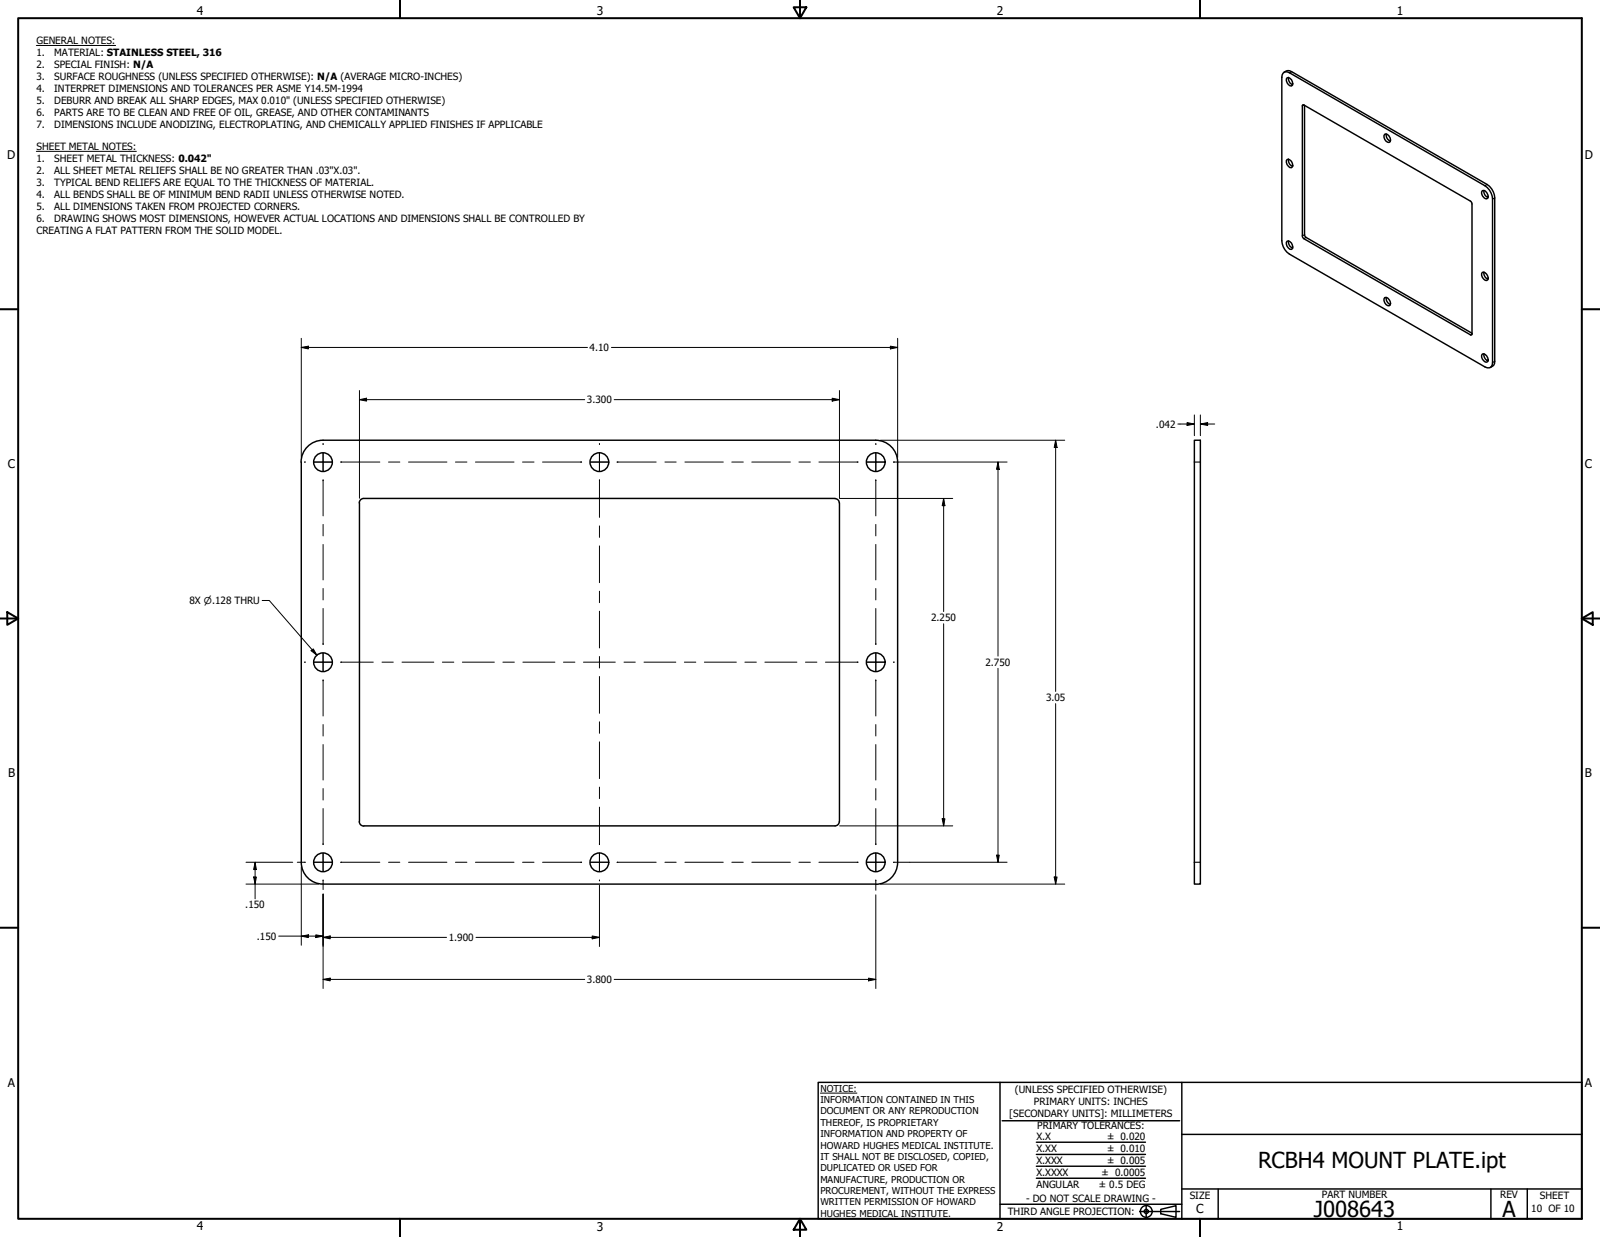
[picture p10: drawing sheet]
<svg xmlns="http://www.w3.org/2000/svg" width="559mm" height="432mm" viewBox="0 0 559 432" stroke-linecap="round" stroke-linejoin="round" font-family="sans-serif">
<!-- layer: Visible (ANSI) -->
<g fill="none" stroke="#000" stroke-width=".51">
<path d="M448.2 25.5l.6-.4 1.5 .3 68.3 39.4a5.9 5.9 0 0 1 2.7 4.7l-.2 57.9a1.57 1.57 0 0 1-2.5 .7l-68.3-39.4a5.9 5.9 0 0 1-2.6-4.7v-57zM448.4 25.2a2.12 2.12 0 0 1 2.7-.2l68.3 39.4a5.9 5.9 0 0 1 2.6 4.7v57a1.97 1.97 0 0 1-1.5 2.2M449.5 27.2a1.75 1.75 0 0 1 1.7 .9 1.75 1.75 0 0 1-.2 1.9 2.02 2.02 0 0 1-1.5-2.8zM450 27.1a2.33 2.33 0 0 0 1.5 2.5M454.9 36.6h.5l58.4 33.9 .3 .7-.1 45.6-.4 .1-58.5-33.8-.2-.7zM455.6 36.8v45.1l.3 .7 58.2 33.7M449.5 55.7a1.75 1.75 0 0 1 1.7 .9 1.75 1.75 0 0 1-.2 1.9 1.98 1.98 0 0 1-1.5-2.8zM450 55.6a2.33 2.33 0 0 0 1.5 2.5M483.6 46.9a1.94 1.94 0 0 1 1.9 2.6l-.4 .2a1.98 1.98 0 0 1-1.5-2.8zM484.1 46.8a2.3 2.3 0 0 0 1.5 2.5M517.7 66.5a1.99 1.99 0 0 1 1.9 2.7l-.4 .2a1.98 1.98 0 0 1-1.5-2.9zM518.3 66.5a2.26 2.26 0 0 0 1.4 2.5"/>
<path d="M449.5 84.2a1.75 1.75 0 0 1 1.7 .9 1.75 1.75 0 0 1-.2 2 1.98 1.98 0 0 1-1.5-2.9zM450 84.1a2.3 2.3 0 0 0 1.5 2.5M517.7 95.1a1.99 1.99 0 0 1 1.9 2.6l-.4 .2a1.98 1.98 0 0 1-1.5-2.8zM518.3 95a2.26 2.26 0 0 0 1.4 2.5M483.6 103.9a1.99 1.99 0 0 1 1.9 2.6l-.4 .2a1.98 1.98 0 0 1-1.5-2.8zM484.1 103.8a2.3 2.3 0 0 0 1.5 2.5M517.7 123.6a1.99 1.99 0 0 1 1.9 2.6l-.4 .2a1.98 1.98 0 0 1-1.5-2.8zM518.3 123.5a2.26 2.26 0 0 0 1.4 2.5M417.1 153.7h2.1v154.9h-2.1zM105.2 161.3a7.7 7.7 0 0 1 7.6-7.6h193.1a7.7 7.7 0 0 1 7.6 7.6M105.2 161.3v139.7M125.5 175.5a1.56 1.56 0 0 1 1.5-1.5l165.1 .1a1.49 1.49 0 0 1 1 1.4"/>
<path d="M125.5 175.5v111.3M293.2 175.5v111.3M313.5 161.3v139.7M125.5 286.8a1.56 1.56 0 0 0 1.5 1.6M293.1 286.8a1.49 1.49 0 0 1-1.5 1.5h-164.5M105.2 301a7.6 7.6 0 0 0 7.6 7.6l193 .1a7.7 7.7 0 0 0 7.7-7.7"/>
<circle cx="112.8" cy="161.3" r="3.3"/>
<circle cx="209.3" cy="161.3" r="3.3"/>
<circle cx="305.8" cy="161.3" r="3.3"/>
<circle cx="112.8" cy="231.2" r="3.3"/>
<circle cx="305.8" cy="231.2" r="3.3"/>
<circle cx="112.8" cy="301" r="3.3"/>
<circle cx="209.3" cy="301" r="3.3"/>
<circle cx="305.8" cy="301" r="3.3"/>
</g>
<!-- layer: Visible Narrow (ANSI) -->
<path d="M451.1 25l-.8 .4M455.4 36.6l-.5 .4M519.4 64.4l-.8 .4M522 69.1l-.7 .4M455.6 81.9l-.7 .5M456.1 82.9l-.7 .4M514.1 116.6l-.5 .3M522 126.1l-.7 .5M417.1 161.3h2.1M417.1 301h2.1" fill="none" stroke="#000" stroke-width=".38"/>
<!-- layer: Border (ANSI) -->
<g fill="none" stroke="#000" stroke-width=".7">
<path d="M6.3 6.3h546.1v419.1h-546.1zM139.7 0v6.3M277.2 2.5h4.4l-2.2 3.8zM279.4 0v6.3M419.1 0v6.3M0 107.9h6.3M552.4 107.9h6.4M0 215.9h6.3M2.5 213.7l3.8 2.2-3.8 2.2zM552.4 215.9l3.9-2.2v4.4zM552.4 215.9h6.4M0 323.8h6.3"/>
<path d="M552.4 323.8h6.4M139.7 425.4v6.4M279.4 425.4l2.2 3.9h-4.4zM279.4 425.4v6.4M419.1 425.4v6.4"/>
</g>
<!-- layer: Title (ANSI) -->
<g fill="none" stroke="#000" stroke-width=".51">
<path d="M285.8 377.8h266.6v47.6h-266.6zM349.2 377.8v47.6M412.7 377.8v47.6M350 391.2h62M361.9 398.7h38.1M412.7 396h139.7M361.9 411.3h38.1M361.9 407.1h38.1M361.9 403h38.1M412.7 415h139.7M425.4 415v10.4M520.7 415v10.4"/>
<path d="M533.4 415v10.4M349.2 420.4h63.5M398 422.9h14M400.3 420.6v4.6M405.4 422.1l5.3-1.2v4l-5.3-1.2z"/>
<circle cx="400.3" cy="422.9" r="2.06"/>
<circle cx="400.3" cy="422.9" r=".73"/>
</g>
<path d="M286.5 381.6h12.8" fill="none" stroke="#000" stroke-width=".35"/>
<!-- layer: Symbol (ANSI) -->
<path d="M12.7 15.9h27.7M12.7 52.8h34.9M91.6 209.6h2.4l16.7 19.1M108.6 227.1l.8-.6 1.3 2.2z" fill="none" stroke="#000" stroke-width=".35"/>
<!-- layer: Dimension (ANSI) -->
<g fill="none" stroke="#000" stroke-width=".35">
<path d="M105.2 118.1v41.6M313.5 118.1v41.6M105.2 121.3l2.5-.5v1zM105.2 121.3h100M125.5 139.5l2.5-.5v1zM125.5 139.5h78.7M125.5 136.3v24.9M213.6 121.3h99.9M214.5 139.5h78.7M290.6 139l2.6 .5-2.6 .5zM293.2 136.3v24.9M311 120.8l2.5 .5-2.5 .5z"/>
<path d="M307.5 153.7h64.4M368.7 153.7l.5 2.5h-1zM368.7 153.7v87.7M411.4 148h5.7M414.6 147.5l2.5 .5-2.5 .5zM417.1 144.8v7.3M419.2 148l2.6-.5v1zM419.2 148h5M419.2 144.8v7.3M125.5 161.4v12.5M293.2 161.4v12.5M293.2 174h12.6"/>
<path d="M305.9 174h26.8M312.3 161.3h39.4M329.6 174l.4 2.5h-.9zM329.6 174v39.5M348.6 161.3l.4 2.5h-1zM348.6 161.3v67.7M329.6 217.7v70.6M348.6 233.3v67.7M368.7 245.6v63M293.2 288.3h12.6M305.9 288.3h26.8M329.1 285.8h.9l-.4 2.5z"/>
<path d="M348 298.5h1l-.4 2.5zM85.9 308.6h25.4M85.9 301h16.3M88.6 306.1h.9l-.4 2.5zM89.1 301l.4 2.5h-.9zM89.1 301v12.8M105.2 302.6v27.3M112.8 312.1v33M209.4 309.1v21.3M305.9 312.4v32.7M307.5 308.6h64.4M317.8 301h33.9"/>
<path d="M368.2 306.1h1l-.5 2.5zM97.3 326.8h15.5M105.2 326.8l2.5-.5v1zM110.3 326.3l2.5 .5-2.5 .5zM112.8 327.2l2.5-.5v1zM112.8 327.2h43.2M166.2 327.2h43.2M206.8 326.7l2.6 .5-2.6 .5zM112.8 341.9l2.5-.5v1zM112.8 341.9h91.4M214.5 341.9h91.4M303.3 341.4l2.6 .5-2.6 .5z"/>
</g>
<g fill="#000">
<path d="M105.2 121.3l2.5-.5v1z" fill-rule="evenodd"/>
<path d="M125.5 139.5l2.5-.5v1z" fill-rule="evenodd"/>
<path d="M311 120.8l2.5 .5-2.5 .5z" fill-rule="evenodd"/>
<path d="M290.6 139l2.6 .5-2.6 .5z" fill-rule="evenodd"/>
<path d="M368.7 153.7l.5 2.5h-1z" fill-rule="evenodd"/>
<path d="M414.6 147.5l2.5 .5-2.5 .5z" fill-rule="evenodd"/>
<path d="M419.2 148l2.6-.5v1z" fill-rule="evenodd"/>
<path d="M329.6 174l.4 2.5h-.9z" fill-rule="evenodd"/>
<path d="M348.6 161.3l.4 2.5h-1z" fill-rule="evenodd"/>
<path d="M329.1 285.8h.9l-.4 2.5z" fill-rule="evenodd"/>
<path d="M348 298.5h1l-.4 2.5z" fill-rule="evenodd"/>
<path d="M88.6 306.1h.9l-.4 2.5z" fill-rule="evenodd"/>
<path d="M89.1 301l.4 2.5h-.9z" fill-rule="evenodd"/>
<path d="M368.2 306.1h1l-.5 2.5z" fill-rule="evenodd"/>
<path d="M105.2 326.8l2.5-.5v1z" fill-rule="evenodd"/>
<path d="M110.3 326.3l2.5 .5-2.5 .5z" fill-rule="evenodd"/>
<path d="M112.8 327.2l2.5-.5v1z" fill-rule="evenodd"/>
<path d="M206.8 326.7l2.6 .5-2.6 .5z" fill-rule="evenodd"/>
<path d="M112.8 341.9l2.5-.5v1z" fill-rule="evenodd"/>
<path d="M303.3 341.4l2.6 .5-2.6 .5z" fill-rule="evenodd"/>
</g>
<!-- layer: Symbol (ANSI) -->
<path d="M108.6 227.1l.8-.6 1.3 2.2z" fill-rule="evenodd" fill="#000"/>
<!-- layer: Center Mark (ANSI) -->
<g fill="none" stroke="#000" stroke-width=".35">
<path d="M112.8 154.9v.2M112.8 158.1v6.4M209.4 154.9v.2M209.4 158.1v6.4M305.9 154.9v.2M305.9 158.1v6.4M106.4 161.3h.2M109.7 161.3h6.3M112.8 167.5v.3M119 161.3h.3M202.9 161.3h.2M206.2 161.3h6.3"/>
<path d="M209.4 167.5v.3M215.5 161.3h.3M299.4 161.3h.3M302.7 161.3h6.4M305.9 167.5v.3M312 161.3h.3M106.4 231.1h.2M109.7 231.1h6.3M112.8 224.7v.3M112.8 228v6.3M112.8 237.4v.2M119 231.1h.3"/>
<path d="M299.4 231.1h.3M302.7 231.1h6.4M305.9 224.7v.3M305.9 228v6.3M305.9 237.4v.2M312 231.1h.3M112.8 294.6v.2M112.8 297.8v6.4M209.4 294.6v.2M209.4 297.8v6.4M305.9 294.6v.2M305.9 297.8v6.4"/>
<path d="M106.4 301h.2M109.7 301h6.3M112.8 307.2v.3M119 301h.3M202.9 301h.2M206.2 301h6.3M209.4 307.2v.3M215.5 301h.3M299.4 301h.3M302.7 301h6.4M305.9 307.2v.3M312 301h5.8"/>
</g>
<!-- layer: Centerline (ANSI) -->
<g fill="none" stroke="#000" stroke-width=".35">
<path d="M112.8 154.9v.2M112.8 158.1v6.4M209.4 154.9v.2M209.4 158.1v6.4M305.9 154.9v.2M305.9 158.1v6.4M106.4 161.3h.2M109.7 161.3h6.3M112.8 167.5v12.6M119 161.3h13.7M135.7 161.3h3.9M142.7 161.3h13.4"/>
<path d="M159.1 161.3h4M166.1 161.3h13.4M182.5 161.3h4M189.5 161.3h13.6M206.2 161.3h6.3M209.4 167.5v13.1M215.5 161.3h13.7M232.2 161.3h4M239.2 161.3h13.4M255.6 161.3h4M262.6 161.3h13.4M279 161.3h4"/>
<path d="M286 161.3h13.7M302.7 161.3h6.4M305.9 167.5v12.6M312 161.3h.3M112.8 183.1v4M112.8 190.1v12.3M209.4 183.6v4M209.4 190.6v12.8M305.9 183.1v4M305.9 190.1v12.3M112.8 205.4v4M112.8 212.4v12.6"/>
<path d="M209.4 206.4v4M209.4 213.4v12.8M305.9 205.4v4M305.9 212.4v12.6M106.4 231.1h.2M109.7 231.1h6.3M112.8 228v6.3M112.8 237.4v12.5M119 231.1h11.4M133.4 231.1h4M140.4 231.1h11.1M154.5 231.1h4"/>
<path d="M161.5 231.1h11.2M175.6 231.1h4M182.6 231.1h11.2M196.8 231.1h4M203.8 231.1h11.1M209.4 229.2v4M209.4 236.2v12.8M217.9 231.1h4M224.9 231.1h11.1M239 231.1h4M246 231.1h11.2M260.2 231.1h4"/>
<path d="M267.1 231.1h11.2M281.3 231.1h4M288.3 231.1h11.4M302.7 231.1h6.4M305.9 228v6.3M305.9 237.4v12.5M312 231.1h.3M112.8 252.9v4M112.8 259.9v12.4M209.4 252v4M209.4 259v12.8M305.9 252.9v4"/>
<path d="M305.9 259.9v12.4M112.8 275.3v4M209.4 274.8v4M305.9 275.3v4M112.8 282.3v12.5M112.8 297.8v6.4M209.4 281.7v13.1M209.4 297.8v6.4M305.9 282.3v12.5M305.9 297.8v6.4M103.8 301h2.8M109.7 301h6.3"/>
<path d="M112.8 307.2v3.3M119 301h13.7M135.7 301h3.9M142.7 301h13.4M159.1 301h4M166.1 301h13.4M182.5 301h4M189.5 301h13.6M206.2 301h6.3M209.4 307.2v.3M215.5 301h13.7M232.2 301h4"/>
<path d="M239.2 301h13.4M255.6 301h4M262.6 301h13.4M279 301h4M286 301h13.7M302.7 301h6.4M305.9 307.2v3.6M312 301h.3"/>
</g>
<g font-size="7.7">
<text x="439.4" y="407.6">RCBH4 MOUNT PLATE.ipt</text>
<text x="458.9" y="424.8">J008643</text>
<text x="524.7" y="424.7">A</text>
</g>
<text font-size="4.3" x="417.8" y="423.5">C</text>
<g font-size="4.2">
<text x="68.7" y="5.3">4</text>
<text x="208.4" y="5.3">3</text>
<text x="348.1" y="5.3">2</text>
<text x="487.8" y="5.3">1</text>
<text x="2.5" y="55.5">D</text>
<text x="553.5" y="55.5">D</text>
<text x="2.8" y="163.4">C</text>
<text x="553.5" y="163.4">C</text>
<text x="2.9" y="271.4">B</text>
<text x="553.5" y="271.4">B</text>
<text x="2.8" y="379.3">A</text>
<text x="553.5" y="379.3">A</text>
<text x="68.7" y="429.5">4</text>
<text x="208.4" y="429.6">3</text>
<text x="348.1" y="429.6">2</text>
<text x="487.8" y="429.5">1</text>
</g>
<g font-size="3.5">
<text x="12.7" y="15.3">GENERAL NOTES:</text>
<text x="12.7" y="19.5">1.</text>
<text x="12.7" y="23.7">2.</text>
<text x="18.9" y="19.5">MATERIAL: STAINLESS STEEL, 316</text>
<text x="18.9" y="23.7">SPECIAL FINISH: N/A</text>
<text x="12.7" y="27.8">3.</text>
<text x="18.9" y="27.8">SURFACE ROUGHNESS (UNLESS SPECIFIED OTHERWISE): N/A (AVERAGE MICRO-INCHES)</text>
<text x="12.7" y="32">4.</text>
<text x="18.9" y="32">INTERPRET DIMENSIONS AND TOLERANCES PER ASME Y14.5M-1994</text>
<text x="12.7" y="36.2">5.</text>
<text x="12.7" y="40.4">6.</text>
<text x="18.9" y="36.2">DEBURR AND BREAK ALL SHARP EDGES, MAX 0.010&quot; (UNLESS SPECIFIED OTHERWISE)</text>
<text x="18.9" y="40.4">PARTS ARE TO BE CLEAN AND FREE OF OIL, GREASE, AND OTHER CONTAMINANTS</text>
<text x="12.7" y="44.6">7.</text>
<text x="18.9" y="44.6">DIMENSIONS INCLUDE ANODIZING, ELECTROPLATING, AND CHEMICALLY APPLIED FINISHES IF APPLICABLE</text>
<text x="12.7" y="52.3">SHEET METAL NOTES:</text>
<text x="12.7" y="56.5">1.</text>
<text x="18.9" y="56.5">SHEET METAL THICKNESS: 0.042&quot;</text>
<text x="12.7" y="60.6">2.</text>
<text x="12.7" y="64.8">3.</text>
<text x="18.9" y="60.6">ALL SHEET METAL RELIEFS SHALL BE NO GREATER THAN .03&quot;X.03&quot;.</text>
<text x="18.9" y="64.8">TYPICAL BEND RELIEFS ARE EQUAL TO THE THICKNESS OF MATERIAL.</text>
<text x="12.7" y="69">4.</text>
<text x="18.9" y="69">ALL BENDS SHALL BE OF MINIMUM BEND RADII UNLESS OTHERWISE NOTED.</text>
<text x="12.7" y="73.2">5.</text>
<text x="12.7" y="77.3">6.</text>
<text x="18.9" y="73.2">ALL DIMENSIONS TAKEN FROM PROJECTED CORNERS.</text>
<text x="18.9" y="77.3">DRAWING SHOWS MOST DIMENSIONS, HOWEVER ACTUAL LOCATIONS AND DIMENSIONS SHALL BE CONTROLLED BY</text>
<text x="12.7" y="81.5">CREATING A FLAT PATTERN FROM THE SOLID MODEL.</text>
<text x="205.9" y="122.6">4.10</text>
<text x="205" y="140.8">3.300</text>
<text x="403.7" y="149.3">.042</text>
<text x="66.2" y="210.9">8X ⌀.128 THRU</text>
<text x="325.2" y="216.9">2.250</text>
<text x="344.2" y="232.4">2.750</text>
<text x="365.3" y="244.7">3.05</text>
<text x="85.7" y="317.1">.150</text>
<text x="89.7" y="328">.150</text>
<text x="156.7" y="328.5">1.900</text>
<text x="205" y="343.2">3.800</text>
<text x="354.5" y="381.6">(UNLESS SPECIFIED OTHERWISE)</text>
<text x="352.5" y="390">[SECONDARY UNITS]: MILLIMETERS</text>
<text x="361.1" y="385.8">PRIMARY UNITS: INCHES</text>
<text x="362.3" y="394.1">PRIMARY TOLERANCES:</text>
<text x="361.9" y="397.9">X.X</text>
<text x="386.7" y="398">± 0.020</text>
<text x="361.9" y="402.1">X.XX</text>
<text x="361.9" y="406.3">X.XXX</text>
<text x="386.7" y="402.1">± 0.010</text>
<text x="386.7" y="406.3">± 0.005</text>
<text x="361.9" y="410.5">X.XXXX</text>
<text x="384.7" y="410.5">± 0.0005</text>
<text x="358.4" y="419.7">- DO NOT SCALE DRAWING -</text>
<text x="361.9" y="414.6">ANGULAR</text>
<text x="383.8" y="414.7">± 0.5 DEG</text>
<text x="415.5" y="418.4">SIZE</text>
<text x="461.6" y="418.3">PART NUMBER</text>
<text x="523.9" y="418.3">REV</text>
<text x="537.8" y="418.4">SHEET</text>
<text x="352" y="424.2">THIRD ANGLE PROJECTION:</text>
<text x="534.8" y="423.2">10 OF 10</text>
</g>
<g font-size="3.3">
<text x="286.5" y="381.1">NOTICE:</text>
<text x="286.5" y="385">INFORMATION CONTAINED IN THIS</text>
<text x="286.5" y="389">DOCUMENT OR ANY REPRODUCTION</text>
<text x="286.5" y="392.9">THEREOF, IS PROPRIETARY</text>
<text x="286.5" y="396.9">INFORMATION AND PROPERTY OF</text>
<text x="286.5" y="400.9">HOWARD HUGHES MEDICAL INSTITUTE.</text>
<text x="286.5" y="404.9">IT SHALL NOT BE DISCLOSED, COPIED,</text>
<text x="286.5" y="408.9">DUPLICATED OR USED FOR</text>
<text x="286.5" y="412.8">MANUFACTURE, PRODUCTION OR</text>
<text x="286.5" y="416.8">PROCUREMENT, WITHOUT THE EXPRESS</text>
<text x="286.5" y="420.8">WRITTEN PERMISSION OF HOWARD</text>
<text x="286.5" y="424.8">HUGHES MEDICAL INSTITUTE.</text>
</g>
</svg>
